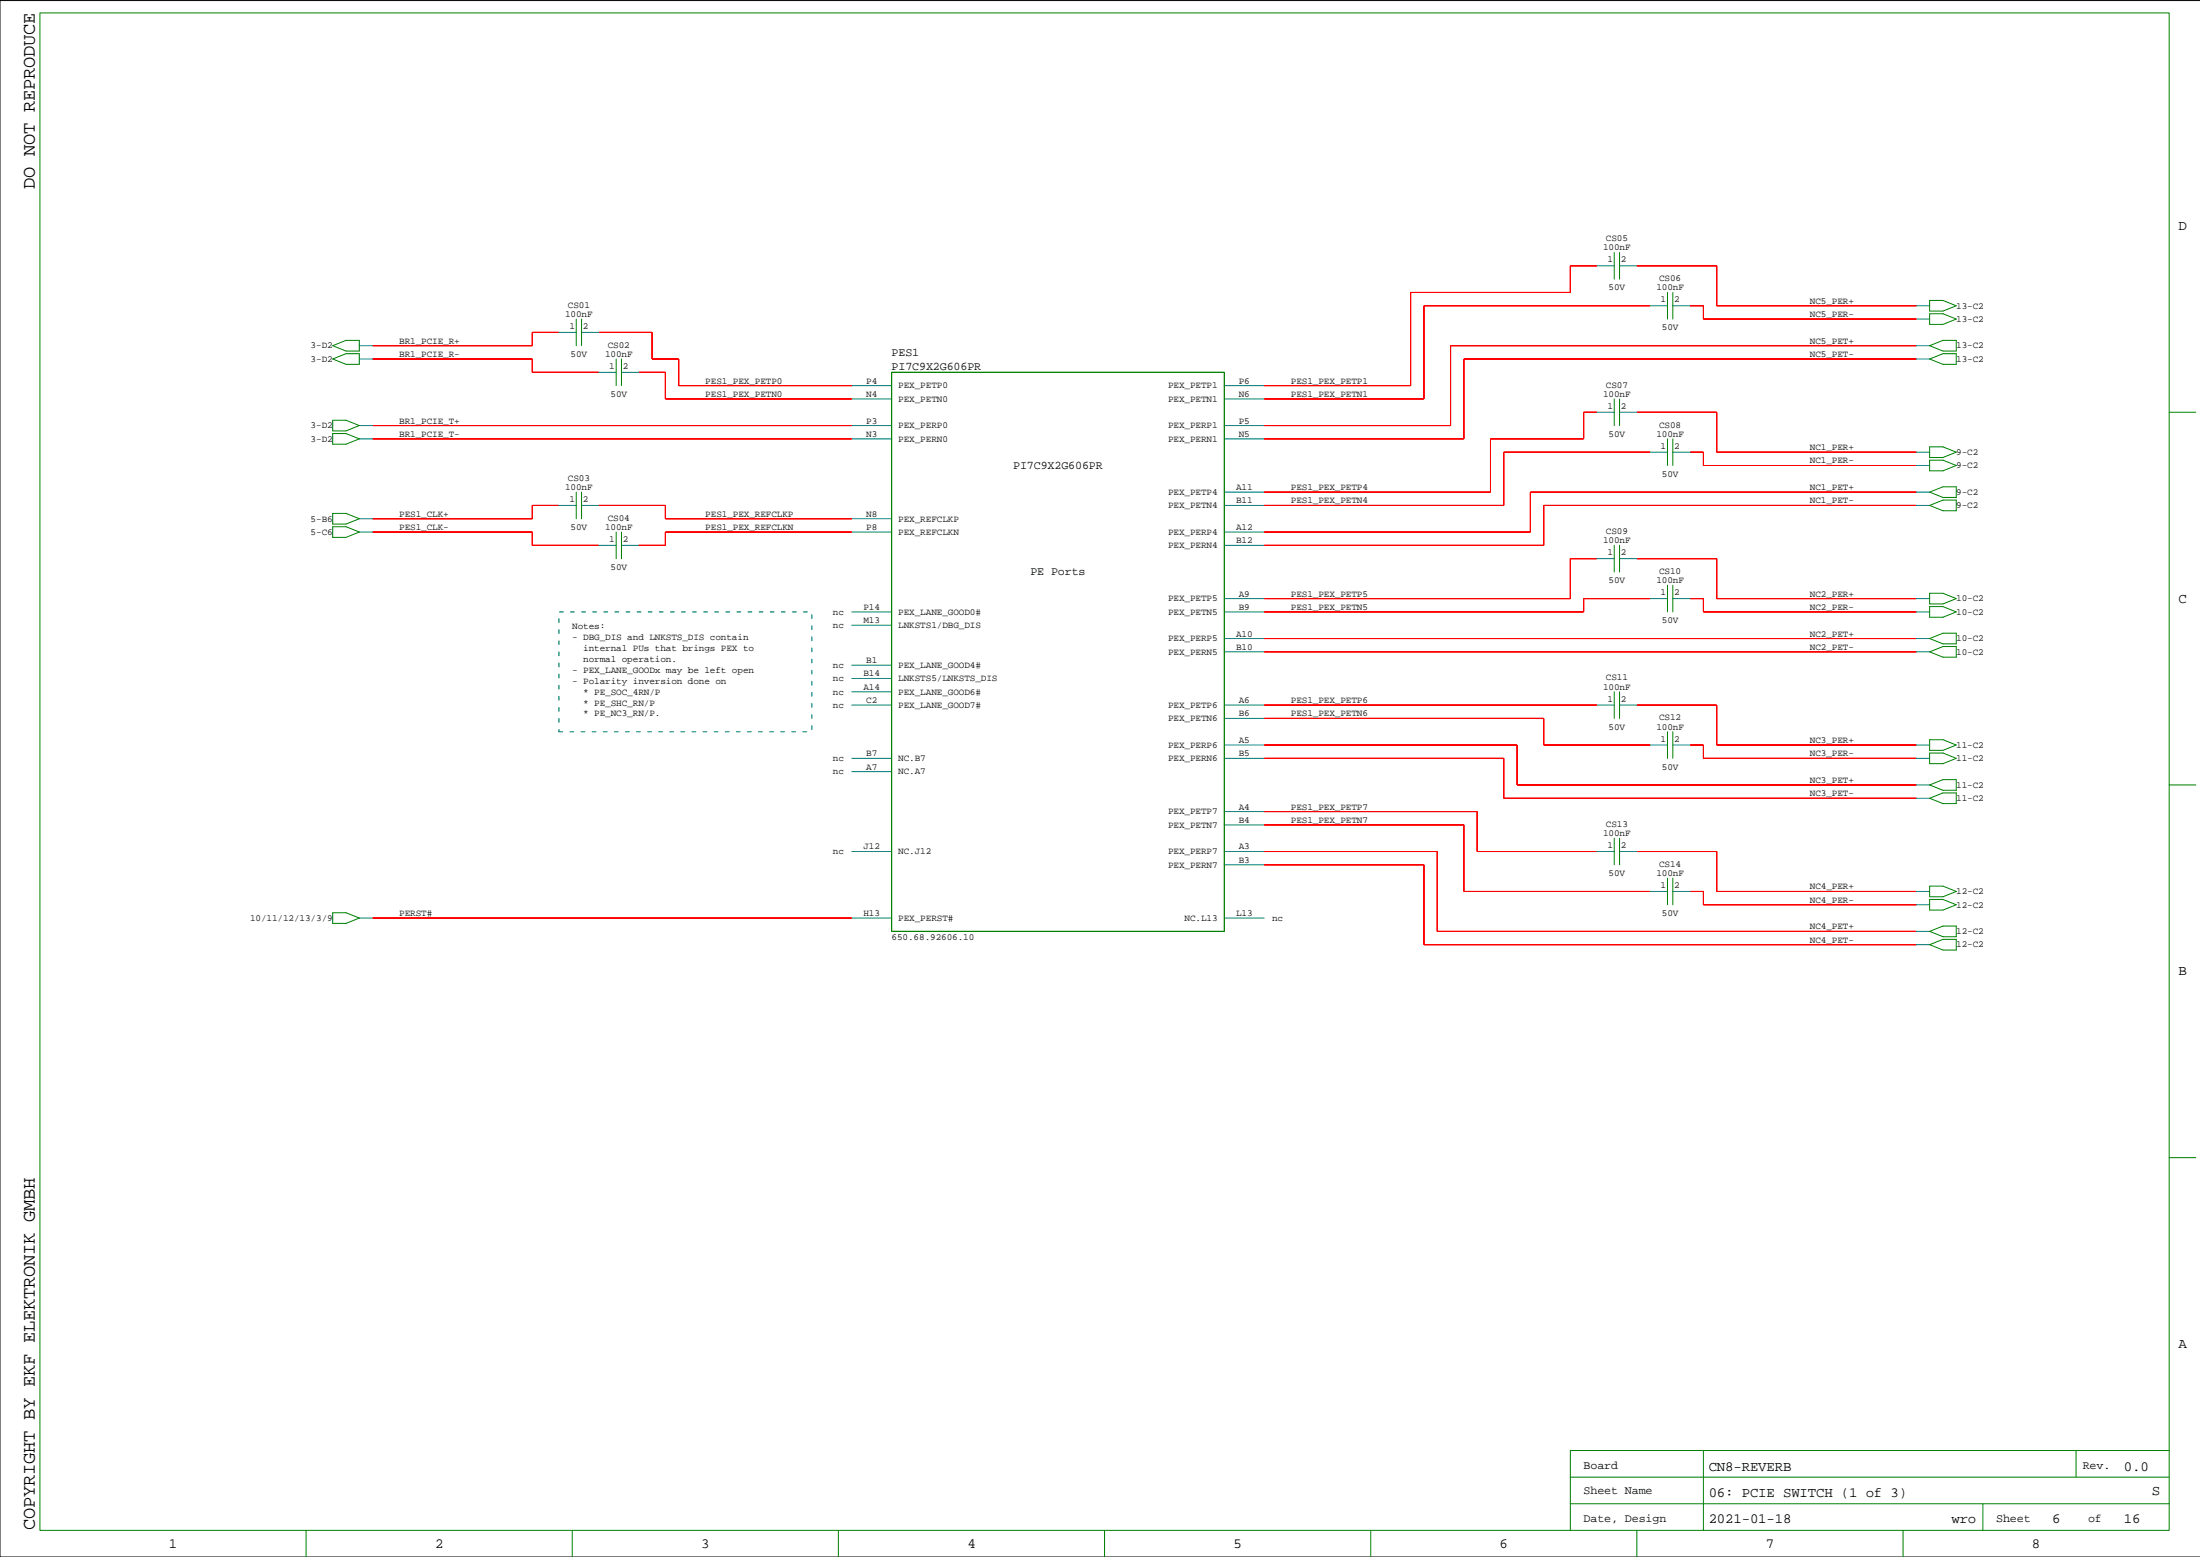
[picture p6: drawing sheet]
<svg xmlns="http://www.w3.org/2000/svg" width="420mm" height="297mm" viewBox="0 0 420 297" stroke-linecap="round" stroke-linejoin="round" font-family="sans-serif">
<path d="M419.9 .1h-419.9v296.9h419.9" fill="none" stroke="#000" stroke-width=".19"/>
<g fill="none" stroke="#008200" stroke-width=".19">
<path d="M7.6 2.5h406.3v289.5h-406.3zM413.9 78.6h5.1M413.9 149.8h5.1M413.9 220.9h5.1M325 276.7v15.3M396.1 276.7v5.1M413.9 276.7h-114.2v15.3M58.4 292v5M109.2 292v5M160 292v5M210.8 292v5M261.6 292v5"/>
<path d="M299.7 281.8h114.2M299.7 286.9h114.2M312.3 292v5M363.1 292v5M378.4 286.9v5.1"/>
</g>
<g fill="none" stroke="#008284" stroke-width=".19">
<path d="M162.5 76.1h7.6M162.5 73.6h7.6M233.6 76.1h7.6M233.6 73.6h7.6M162.5 83.7h7.6M162.5 99h7.6M162.5 81.2h7.6M233.6 83.7h7.6M233.6 81.2h7.6M233.6 96.4h7.6M233.6 93.9h7.6M162.5 116.7h7.6"/>
<path d="M162.5 119.3h7.6M162.5 101.5h7.6M233.6 116.7h7.6M233.6 101.5h7.6M233.6 104h7.6M233.6 114.2h7.6M162.5 126.9h7.6M162.5 129.4h7.6M162.5 132h7.6M162.5 134.5h7.6M233.6 134.5h7.6M233.6 124.4h7.6"/>
<path d="M233.6 121.8h7.6M233.6 137.1h7.6M162.5 147.2h7.6M162.5 144.7h7.6M233.6 144.7h7.6M233.6 142.1h7.6M233.6 157.4h7.6M233.6 154.8h7.6M162.5 162.4h7.6M162.5 175.1h7.6M233.6 162.4h7.6M233.6 175.1h7.6"/>
<path d="M233.6 165h7.6"/>
</g>
<g fill="none" stroke="#008000" stroke-width=".19">
<path d="M308 48.2v5.1M309 48.2v5.1M318.2 55.8v5.1M319.2 55.8v5.1M110 60.9v5.1M111 60.9v5.1M117.6 68.5v5.1M118.6 68.5v5.1M170.1 71h63.5v106.7h-63.5zM308 76.1v5.1M309 76.1v5.1M110 93.9v5.1"/>
<path d="M111 93.9v5.1M318.2 83.7v5.1M319.2 83.7v5.1M117.6 101.5v5.1M118.6 101.5v5.1M308 104v5.1M309 104v5.1M318.2 111.7v5M319.2 111.7v5M308 132v5.1M309 132v5.1M318.2 139.6v5.1"/>
<path d="M319.2 139.6v5.1M308 159.9v5.1M309 159.9v5.1M318.2 167.5v5.1M319.2 167.5v5.1"/>
</g>
<g fill="#f00" stroke="#f00" stroke-width=".19">
<path d="M101.6 96.4h5.1z" fill-rule="evenodd"/>
<path d="M101.6 96.4v2.6z" fill-rule="evenodd"/>
<path d="M71.1 99h30.5z" fill-rule="evenodd"/>
<path d="M101.6 104h12.7z" fill-rule="evenodd"/>
<path d="M101.6 101.5v2.5z" fill-rule="evenodd"/>
<path d="M71.1 101.5h30.5z" fill-rule="evenodd"/>
<path d="M114.3 96.4h12.7z" fill-rule="evenodd"/>
<path d="M127 96.4v2.6z" fill-rule="evenodd"/>
<path d="M127 99h35.5z" fill-rule="evenodd"/>
<path d="M121.9 104h5.1z" fill-rule="evenodd"/>
<path d="M127 101.5v2.5z" fill-rule="evenodd"/>
<path d="M127 101.5h35.5z" fill-rule="evenodd"/>
<path d="M299.7 50.7h5z" fill-rule="evenodd"/>
<path d="M269.2 55.8h30.5z" fill-rule="evenodd"/>
<path d="M299.7 50.7v5.1z" fill-rule="evenodd"/>
<path d="M241.2 73.6h28z" fill-rule="evenodd"/>
<path d="M269.2 55.8v17.8z" fill-rule="evenodd"/>
<path d="M271.7 58.3h43.2z" fill-rule="evenodd"/>
<path d="M271.7 58.3v17.8z" fill-rule="evenodd"/>
<path d="M241.2 76.1h30.5z" fill-rule="evenodd"/>
<path d="M276.8 66v15.2z" fill-rule="evenodd"/>
<path d="M276.8 66h88.9z" fill-rule="evenodd"/>
<path d="M241.2 81.2h35.6z" fill-rule="evenodd"/>
<path d="M279.3 68.5h86.4z" fill-rule="evenodd"/>
<path d="M279.3 68.5v15.2z" fill-rule="evenodd"/>
<path d="M241.2 83.7h38.1z" fill-rule="evenodd"/>
<path d="M327.6 50.7v7.6z" fill-rule="evenodd"/>
<path d="M312.3 50.7h15.3z" fill-rule="evenodd"/>
<path d="M327.6 58.3h38.1z" fill-rule="evenodd"/>
<path d="M325 58.3v2.6z" fill-rule="evenodd"/>
<path d="M322.5 58.3h2.5z" fill-rule="evenodd"/>
<path d="M325 60.9h40.7z" fill-rule="evenodd"/>
<path d="M299.7 106.6h5z" fill-rule="evenodd"/>
<path d="M299.7 106.6v7.6z" fill-rule="evenodd"/>
<path d="M241.2 114.2h58.5z" fill-rule="evenodd"/>
<path d="M302.2 114.2v2.5z" fill-rule="evenodd"/>
<path d="M302.2 114.2h12.7z" fill-rule="evenodd"/>
<path d="M241.2 116.7h61z" fill-rule="evenodd"/>
<path d="M241.2 121.8h124.5z" fill-rule="evenodd"/>
<path d="M241.2 124.4h124.5z" fill-rule="evenodd"/>
<path d="M312.3 106.6h15.3z" fill-rule="evenodd"/>
<path d="M327.6 114.2h38.1z" fill-rule="evenodd"/>
<path d="M327.6 106.6v7.6z" fill-rule="evenodd"/>
<path d="M325 114.2v2.5z" fill-rule="evenodd"/>
<path d="M322.5 114.2h2.5z" fill-rule="evenodd"/>
<path d="M325 116.7h40.7z" fill-rule="evenodd"/>
<path d="M302.2 78.6h2.5z" fill-rule="evenodd"/>
<path d="M284.4 83.7v10.2z" fill-rule="evenodd"/>
<path d="M302.2 78.6v5.1z" fill-rule="evenodd"/>
<path d="M284.4 83.7h17.8z" fill-rule="evenodd"/>
<path d="M241.2 93.9h43.2z" fill-rule="evenodd"/>
<path d="M287 86.3h27.9z" fill-rule="evenodd"/>
<path d="M287 86.3v10.1z" fill-rule="evenodd"/>
<path d="M241.2 96.4h45.8z" fill-rule="evenodd"/>
<path d="M241.2 101.5h50.8z" fill-rule="evenodd"/>
<path d="M292 93.9v7.6z" fill-rule="evenodd"/>
<path d="M292 93.9h73.7z" fill-rule="evenodd"/>
<path d="M241.2 104h53.4z" fill-rule="evenodd"/>
<path d="M294.6 96.4v7.6z" fill-rule="evenodd"/>
<path d="M294.6 96.4h71.1z" fill-rule="evenodd"/>
<path d="M327.6 86.3h38.1z" fill-rule="evenodd"/>
<path d="M312.3 78.6h15.3z" fill-rule="evenodd"/>
<path d="M327.6 78.6v7.7z" fill-rule="evenodd"/>
<path d="M325 86.3v2.5z" fill-rule="evenodd"/>
<path d="M322.5 86.3h2.5z" fill-rule="evenodd"/>
<path d="M325 88.8h40.7z" fill-rule="evenodd"/>
<path d="M241.2 134.5h63.5z" fill-rule="evenodd"/>
<path d="M294.6 137.1v5z" fill-rule="evenodd"/>
<path d="M294.6 142.1h20.3z" fill-rule="evenodd"/>
<path d="M241.2 137.1h53.4z" fill-rule="evenodd"/>
<path d="M289.5 142.1v7.7z" fill-rule="evenodd"/>
<path d="M241.2 142.1h48.3z" fill-rule="evenodd"/>
<path d="M289.5 149.8h76.2z" fill-rule="evenodd"/>
<path d="M241.2 144.7h45.8z" fill-rule="evenodd"/>
<path d="M287 144.7v7.6z" fill-rule="evenodd"/>
<path d="M287 152.3h78.7z" fill-rule="evenodd"/>
<path d="M327.6 134.5v7.6z" fill-rule="evenodd"/>
<path d="M312.3 134.5h15.3z" fill-rule="evenodd"/>
<path d="M327.6 142.1h38.1z" fill-rule="evenodd"/>
<path d="M322.5 142.1h2.5z" fill-rule="evenodd"/>
<path d="M325 142.1v2.6z" fill-rule="evenodd"/>
<path d="M325 144.7h40.7z" fill-rule="evenodd"/>
<path d="M241.2 154.8h40.7z" fill-rule="evenodd"/>
<path d="M281.9 154.8v7.6z" fill-rule="evenodd"/>
<path d="M281.9 162.4h22.8z" fill-rule="evenodd"/>
<path d="M279.3 170.1h35.6z" fill-rule="evenodd"/>
<path d="M279.3 157.4v12.7z" fill-rule="evenodd"/>
<path d="M241.2 157.4h38.1z" fill-rule="evenodd"/>
<path d="M274.3 177.7h91.4z" fill-rule="evenodd"/>
<path d="M274.3 162.4v15.3z" fill-rule="evenodd"/>
<path d="M241.2 162.4h33.1z" fill-rule="evenodd"/>
<path d="M241.2 165h30.5z" fill-rule="evenodd"/>
<path d="M271.7 180.2h94z" fill-rule="evenodd"/>
<path d="M271.7 165v15.2z" fill-rule="evenodd"/>
<path d="M327.6 162.4v7.7z" fill-rule="evenodd"/>
<path d="M327.6 170.1h38.1z" fill-rule="evenodd"/>
<path d="M312.3 162.4h15.3z" fill-rule="evenodd"/>
<path d="M322.5 170.1h2.5z" fill-rule="evenodd"/>
<path d="M325 170.1v2.5z" fill-rule="evenodd"/>
<path d="M325 172.6h40.7z" fill-rule="evenodd"/>
<path d="M71.1 175.1h91.4z" fill-rule="evenodd"/>
<path d="M101.6 63.4h5.1z" fill-rule="evenodd"/>
<path d="M101.6 63.4v2.6z" fill-rule="evenodd"/>
<path d="M71.1 66h30.5z" fill-rule="evenodd"/>
<path d="M101.6 68.5v2.5z" fill-rule="evenodd"/>
<path d="M101.6 71h12.7z" fill-rule="evenodd"/>
<path d="M71.1 68.5h30.5z" fill-rule="evenodd"/>
<path d="M114.3 63.4h10.1z" fill-rule="evenodd"/>
<path d="M124.4 68.5h5.1z" fill-rule="evenodd"/>
<path d="M124.4 63.4v5.1z" fill-rule="evenodd"/>
<path d="M129.5 68.5v5.1z" fill-rule="evenodd"/>
<path d="M129.5 73.6h33z" fill-rule="evenodd"/>
<path d="M121.9 71h5.1z" fill-rule="evenodd"/>
<path d="M127 71v5.1z" fill-rule="evenodd"/>
<path d="M127 76.1h35.5z" fill-rule="evenodd"/>
<path d="M71.1 81.2h91.4z" fill-rule="evenodd"/>
<path d="M71.1 83.7h91.4z" fill-rule="evenodd"/>
</g>
<g fill="none" stroke="#f00" stroke-width=".19">
<path d="M304.7 50.7h-5v5.1h-30.5v17.8h-28M312.3 50.7h15.3v7.6h38.1M314.9 58.3h-43.2v17.8h-30.5M322.5 58.3h2.5v2.6h40.7M71.1 68.5h30.5v2.5h12.7M106.7 63.4h-5.1v2.6h-30.5M114.3 63.4h10.1v5.1h5.1v5.1h33M121.9 71h5.1v5.1h35.5M304.7 78.6h-2.5v5.1h-17.8v10.2h-43.2M312.3 78.6h15.3v7.7h38.1M365.7 66h-88.9v15.2h-35.6M365.7 68.5h-86.4v15.2h-38.1"/>
<path d="M71.1 81.2h91.4M71.1 83.7h91.4M106.7 96.4h-5.1v2.6h-30.5M114.3 96.4h12.7v2.6h35.5M314.9 86.3h-27.9v10.1h-45.8M322.5 86.3h2.5v2.5h40.7M365.7 96.4h-71.1v7.6h-53.4M365.7 93.9h-73.7v7.6h-50.8M71.1 101.5h30.5v2.5h12.7M162.5 101.5h-35.5v2.5h-5.1M304.7 106.6h-5v7.6h-58.5M312.3 106.6h15.3v7.6h38.1"/>
<path d="M314.9 114.2h-12.7v2.5h-61M322.5 114.2h2.5v2.5h40.7M241.2 121.8h124.5M241.2 124.4h124.5M241.2 137.1h53.4v5h20.3M241.2 134.5h63.5M312.3 134.5h15.3v7.6h38.1M241.2 157.4h38.1v12.7h35.6M241.2 144.7h45.8v7.6h78.7M241.2 142.1h48.3v7.7h76.2M241.2 154.8h40.7v7.6h22.8M322.5 142.1h2.5v2.6h40.7"/>
<path d="M71.1 175.1h91.4M241.2 165h30.5v15.2h94M241.2 162.4h33.1v15.3h91.4M312.3 162.4h15.3v7.7h38.1M322.5 170.1h2.5v2.5h40.7"/>
</g>
<g fill="none" stroke="#007d7b" stroke-width=".19">
<path d="M365.7 58.3h2.5M68.6 66h2.5M68.6 68.5h2.5M365.7 60.9h2.5M365.7 66h2.5M365.7 68.5h2.5M68.6 99h2.5M68.6 81.2h2.5M68.6 83.7h2.5M365.7 86.3h2.5M365.7 88.8h2.5M365.7 93.9h2.5"/>
<path d="M365.7 96.4h2.5M68.6 101.5h2.5M365.7 114.2h2.5M365.7 116.7h2.5M365.7 121.8h2.5M365.7 124.4h2.5M365.7 142.1h2.5M365.7 144.7h2.5M365.7 149.8h2.5M365.7 152.3h2.5M68.6 175.1h2.5M365.7 170.1h2.5"/>
<path d="M365.7 172.6h2.5M365.7 177.7h2.5M365.7 180.2h2.5"/>
</g>
<g fill="none" stroke="#007d00" stroke-width=".19">
<path d="M368.2 57.3h2.6l2.5 1-2.5 1h-2.6zM368.2 59.9h2.6l2.5 1-2.5 1h-2.6zM63.5 66l2.5-1.1h2.6v2.1h-2.6zM63.5 68.5l2.5-1h2.6v2h-2.6zM368.2 66l2.6-1.1h2.5v2.1h-2.5zM368.2 68.5l2.6-1h2.5v2h-2.5zM63.5 80.2h2.5l2.6 1-2.6 1h-2.5zM63.5 82.7h2.5l2.6 1-2.6 1h-2.5zM63.5 97.9h2.5l2.6 1.1-2.6 1h-2.5zM368.2 85.3h2.6l2.5 1-2.5 1h-2.6zM368.2 87.8h2.6l2.5 1-2.5 1h-2.6zM368.2 93.9l2.6-1h2.5v2h-2.5z"/>
<path d="M368.2 96.4l2.6-1h2.5v2h-2.5zM63.5 100.5h2.5l2.6 1-2.6 1h-2.5zM368.2 113.2h2.6l2.5 1-2.5 1h-2.6zM368.2 115.7h2.6l2.5 1-2.5 1.1h-2.6zM368.2 121.8l2.6-1h2.5v2h-2.5zM368.2 124.4l2.6-1.1h2.5v2.1h-2.5zM368.2 141.1h2.6l2.5 1-2.5 1h-2.6zM368.2 143.7h2.6l2.5 1-2.5 1h-2.6zM368.2 149.8l2.6-1.1h2.5v2.1h-2.5zM368.2 152.3l2.6-1h2.5v2h-2.5zM63.5 174.1h2.5l2.6 1-2.6 1.1h-2.5zM368.2 169.1h2.6l2.5 1-2.5 1h-2.6z"/>
<path d="M368.2 171.6h2.6l2.5 1-2.5 1h-2.6zM368.2 177.7l2.6-1h2.5v2h-2.5zM368.2 180.2l2.6-1h2.5v2h-2.5z"/>
</g>
<g fill="none" stroke="#008080" stroke-width=".19">
<path d="M304.7 50.7h3.3M309 50.7h3.3M314.9 58.3h3.3M319.2 58.3h3.3M106.7 63.4h3.3M111 63.4h3.3M114.3 71h3.3M118.6 71h3.3M304.7 78.6h3.3M309 78.6h3.3M106.7 96.4h3.3M111 96.4h3.3"/>
<path d="M314.9 86.3h3.3M319.2 86.3h3.3M114.3 104h3.3M118.6 104h3.3M304.7 106.6h3.3M309 106.6h3.3M314.9 114.2h3.3M319.2 114.2h3.3M304.7 134.5h3.3M309 134.5h3.3M314.9 142.1h3.3M319.2 142.1h3.3"/>
<path d="M304.7 162.4h3.3M309 162.4h3.3M314.9 170.1h3.3M319.2 170.1h3.3"/>
</g>
<path d="M106.7 116.7h48.2v22.9h-48.2z" fill="none" stroke="#388e8e" stroke-width=".19" stroke-dasharray=".7 1.4"/>
<g font-size="3.6">
<text x="6.6" y="36.1" transform="rotate(-90 6.6 36.1)">DO NOT REPRODUCE</text>
<text x="6.6" y="292" transform="rotate(-90 6.6 292)">COPYRIGHT BY EKF ELEKTRONIK GMBH</text>
</g>
<g font-size="2.7">
<text x="415.7" y="43.9">D</text>
<text x="415.7" y="115">C</text>
<text x="415.7" y="186.1">B</text>
<text x="415.7" y="257.2">A</text>
<text x="326.1" y="280.6">CN8-REVERB</text>
<text x="405.3" y="280.6">0.0</text>
<text x="326.1" y="285.6">06: PCIE SWITCH (1 of 3)</text>
<text x="410.6" y="285.1">S</text>
<text x="326.1" y="290.5">2021-01-18</text>
<text x="372.4" y="290.5">wro</text>
<text x="391.6" y="290.5">6</text>
<text x="405.3" y="290.5">16</text>
<text x="32.2" y="295.3">1</text>
<text x="83" y="295.3">2</text>
<text x="133.8" y="295.3">3</text>
<text x="184.6" y="295.3">4</text>
<text x="235.4" y="295.3">5</text>
<text x="286.2" y="295.3">6</text>
<text x="337" y="295.3">7</text>
<text x="387.7" y="295.3">8</text>
</g>
<g font-size="2.2">
<text x="170.1" y="68">PES1</text>
<text x="170.1" y="70.5">PI7C9X2G606PR</text>
<text x="193.3" y="89.5">PI7C9X2G606PR</text>
<text x="196.6" y="109.8">PE Ports</text>
<text x="302.2" y="280.2">Board</text>
<text x="397.4" y="280.2">Rev.</text>
<text x="302.2" y="285">Sheet Name</text>
<text x="302.2" y="290.3">Date, Design</text>
<text x="380.9" y="290.3">Sheet</text>
<text x="398.4" y="290.3">of</text>
</g>
<g font-size="1.8">
<text x="305.9" y="47.8">100nF</text>
<text x="306.4" y="46">CS05</text>
<text x="306.7" y="50.1">1</text>
<text x="309.3" y="50.1">2</text>
<text x="316.6" y="53.6">CS06</text>
<text x="108.4" y="58.7">CS01</text>
<text x="307" y="55.4">50V</text>
<text x="316.1" y="55.4">100nF</text>
<text x="316.9" y="57.7">1</text>
<text x="319.5" y="57.7">2</text>
<text x="345.4" y="57.9">NC5_PER+</text>
<text x="373.3" y="58.9">13-C2</text>
<text x="76.2" y="65.6">BR1_PCIE_R+</text>
<text x="107.8" y="60.5">100nF</text>
<text x="108.7" y="62.8">1</text>
<text x="111.2" y="62.8">2</text>
<text x="317.1" y="63">50V</text>
<text x="345.4" y="60.5">NC5_PER-</text>
<text x="345.4" y="65.6">NC5_PET+</text>
<text x="373.3" y="61.4">13-C2</text>
<text x="59.3" y="66.5">3-D2</text>
<text x="59.3" y="69">3-D2</text>
<text x="76.2" y="68.1">BR1_PCIE_R-</text>
<text x="108.9" y="68.1">50V</text>
<text x="115.5" y="68.1">100nF</text>
<text x="116" y="66.3">CS02</text>
<text x="116.3" y="70.4">1</text>
<text x="118.8" y="70.4">2</text>
<text x="345.4" y="68.1">NC5_PET-</text>
<text x="373.3" y="66.5">13-C2</text>
<text x="373.3" y="69">13-C2</text>
<text x="116.5" y="75.7">50V</text>
<text x="134.6" y="73.2">PES1_PEX_PETP0</text>
<text x="134.6" y="75.7">PES1_PEX_PETN0</text>
<text x="165.3" y="73.2">P4</text>
<text x="165.3" y="75.7">N4</text>
<text x="171.4" y="76.6">PEX_PETN0</text>
<text x="171.4" y="74.1">PEX_PETP0</text>
<text x="222.9" y="76.6">PEX_PETN1</text>
<text x="222.9" y="74.1">PEX_PETP1</text>
<text x="236.4" y="73.2">P6</text>
<text x="236.4" y="75.7">N6</text>
<text x="246.3" y="73.2">PES1_PEX_PETP1</text>
<text x="246.3" y="75.7">PES1_PEX_PETN1</text>
<text x="305.9" y="75.7">100nF</text>
<text x="306.4" y="73.9">CS07</text>
<text x="59.3" y="81.7">3-D2</text>
<text x="76.2" y="83.3">BR1_PCIE_T-</text>
<text x="76.2" y="80.8">BR1_PCIE_T+</text>
<text x="165.3" y="80.8">P3</text>
<text x="165.3" y="83.3">N3</text>
<text x="171.4" y="81.7">PEX_PERP0</text>
<text x="222.9" y="81.7">PEX_PERP1</text>
<text x="236.4" y="80.8">P5</text>
<text x="236.4" y="83.3">N5</text>
<text x="306.7" y="78">1</text>
<text x="307" y="83.3">50V</text>
<text x="309.3" y="78">2</text>
<text x="316.1" y="83.3">100nF</text>
<text x="316.6" y="81.6">CS08</text>
<text x="59.3" y="84.3">3-D2</text>
<text x="171.4" y="84.3">PEX_PERN0</text>
<text x="222.9" y="84.3">PEX_PERN1</text>
<text x="316.9" y="85.6">1</text>
<text x="319.5" y="85.6">2</text>
<text x="345.4" y="88.4">NC1_PER-</text>
<text x="345.4" y="85.9">NC1_PER+</text>
<text x="373.3" y="86.8">9-C2</text>
<text x="373.3" y="89.3">9-C2</text>
<text x="107.8" y="93.5">100nF</text>
<text x="108.4" y="91.7">CS03</text>
<text x="108.7" y="95.8">1</text>
<text x="111.2" y="95.8">2</text>
<text x="222.9" y="94.4">PEX_PETP4</text>
<text x="235.9" y="93.5">A11</text>
<text x="246.3" y="93.5">PES1_PEX_PETP4</text>
<text x="317.1" y="91">50V</text>
<text x="345.4" y="93.5">NC1_PET+</text>
<text x="373.3" y="94.4">9-C2</text>
<text x="59.3" y="99.5">5-B6</text>
<text x="76.2" y="98.6">PES1_CLK+</text>
<text x="76.2" y="101.1">PES1_CLK-</text>
<text x="108.9" y="101.1">50V</text>
<text x="115.5" y="101.1">100nF</text>
<text x="116" y="99.3">CS04</text>
<text x="134.6" y="98.6">PES1_PEX_REFCLKP</text>
<text x="134.6" y="101.1">PES1_PEX_REFCLKN</text>
<text x="165.3" y="98.6">N8</text>
<text x="165.3" y="101.1">P8</text>
<text x="171.4" y="99.5">PEX_REFCLKP</text>
<text x="222.9" y="97">PEX_PETN4</text>
<text x="235.9" y="96">B11</text>
<text x="235.9" y="101.1">A12</text>
<text x="246.3" y="96">PES1_PEX_PETN4</text>
<text x="306.4" y="101.9">CS09</text>
<text x="345.4" y="96">NC1_PET-</text>
<text x="373.3" y="97">9-C2</text>
<text x="59.3" y="102">5-C6</text>
<text x="116.3" y="103.4">1</text>
<text x="118.8" y="103.4">2</text>
<text x="171.4" y="102">PEX_REFCLKN</text>
<text x="222.9" y="104.6">PEX_PERN4</text>
<text x="222.9" y="102">PEX_PERP4</text>
<text x="235.9" y="103.7">B12</text>
<text x="305.9" y="103.7">100nF</text>
<text x="306.7" y="105.9">1</text>
<text x="309.3" y="105.9">2</text>
<text x="116.5" y="108.7">50V</text>
<text x="236.4" y="113.8">A9</text>
<text x="246.3" y="113.8">PES1_PEX_PETP5</text>
<text x="307" y="111.3">50V</text>
<text x="316.1" y="111.3">100nF</text>
<text x="316.6" y="109.5">CS10</text>
<text x="316.9" y="113.6">1</text>
<text x="319.5" y="113.6">2</text>
<text x="345.4" y="113.8">NC2_PER+</text>
<text x="158.9" y="117.3">nc</text>
<text x="158.9" y="119.8">nc</text>
<text x="164.8" y="118.9">M13</text>
<text x="164.8" y="116.4">P14</text>
<text x="171.4" y="117.3">PEX_LANE_GOOD0#</text>
<text x="171.4" y="119.8">LNKSTS1/DBG_DIS</text>
<text x="222.9" y="117.3">PEX_PETN5</text>
<text x="222.9" y="114.7">PEX_PETP5</text>
<text x="236.4" y="116.4">B9</text>
<text x="246.3" y="116.4">PES1_PEX_PETN5</text>
<text x="317.1" y="118.9">50V</text>
<text x="345.4" y="116.4">NC2_PER-</text>
<text x="373.3" y="114.7">10-C2</text>
<text x="373.3" y="117.3">10-C2</text>
<text x="109.2" y="120.1">Notes:</text>
<text x="109.2" y="122.2">- DBG_DIS and LNKSTS_DIS contain</text>
<text x="111.3" y="124.2">internal PUs that brings PEX to</text>
<text x="222.9" y="124.9">PEX_PERN5</text>
<text x="222.9" y="122.3">PEX_PERP5</text>
<text x="235.9" y="121.4">A10</text>
<text x="235.9" y="124">B10</text>
<text x="345.4" y="124">NC2_PET-</text>
<text x="345.4" y="121.4">NC2_PET+</text>
<text x="373.3" y="122.3">10-C2</text>
<text x="373.3" y="124.9">10-C2</text>
<text x="109.2" y="128.4">- PEX_LANE_GOODx may be left open</text>
<text x="109.2" y="130.5">- Polarity inversion done on</text>
<text x="111.3" y="126.3">normal operation.</text>
<text x="158.9" y="130">nc</text>
<text x="158.9" y="127.4">nc</text>
<text x="164.8" y="131.6">A14</text>
<text x="164.8" y="129">B14</text>
<text x="165.3" y="126.5">B1</text>
<text x="171.4" y="127.4">PEX_LANE_GOOD4#</text>
<text x="171.4" y="130">LNKSTS5/LNKSTS_DIS</text>
<text x="305.9" y="131.6">100nF</text>
<text x="306.4" y="129.8">CS11</text>
<text x="111.3" y="132.5">* PE_SOC_4RN/P</text>
<text x="111.3" y="134.6">* PE_SHC_RN/P</text>
<text x="111.3" y="136.7">* PE_NC3_RN/P.</text>
<text x="158.9" y="132.5">nc</text>
<text x="158.9" y="135">nc</text>
<text x="165.3" y="134.1">C2</text>
<text x="171.4" y="132.5">PEX_LANE_GOOD6#</text>
<text x="171.4" y="135">PEX_LANE_GOOD7#</text>
<text x="222.9" y="137.6">PEX_PETN6</text>
<text x="222.9" y="135">PEX_PETP6</text>
<text x="236.4" y="134.1">A6</text>
<text x="236.4" y="136.7">B6</text>
<text x="246.3" y="134.1">PES1_PEX_PETP6</text>
<text x="246.3" y="136.7">PES1_PEX_PETN6</text>
<text x="306.7" y="133.9">1</text>
<text x="309.3" y="133.9">2</text>
<text x="316.6" y="137.4">CS12</text>
<text x="222.9" y="142.7">PEX_PERP6</text>
<text x="236.4" y="141.7">A5</text>
<text x="307" y="139.2">50V</text>
<text x="316.1" y="139.2">100nF</text>
<text x="316.9" y="141.5">1</text>
<text x="319.5" y="141.5">2</text>
<text x="345.4" y="141.7">NC3_PER+</text>
<text x="373.3" y="142.7">11-C2</text>
<text x="158.9" y="145.2">nc</text>
<text x="158.9" y="147.7">nc</text>
<text x="165.3" y="144.3">B7</text>
<text x="165.3" y="146.8">A7</text>
<text x="171.4" y="147.7">NC.A7</text>
<text x="171.4" y="145.2">NC.B7</text>
<text x="222.9" y="145.2">PEX_PERN6</text>
<text x="236.4" y="144.3">B5</text>
<text x="317.1" y="146.8">50V</text>
<text x="345.4" y="149.4">NC3_PET+</text>
<text x="345.4" y="144.3">NC3_PER-</text>
<text x="373.3" y="145.2">11-C2</text>
<text x="222.9" y="155.4">PEX_PETP7</text>
<text x="236.4" y="154.4">A4</text>
<text x="246.3" y="154.4">PES1_PEX_PETP7</text>
<text x="345.4" y="151.9">NC3_PET-</text>
<text x="373.3" y="152.8">11-C2</text>
<text x="373.3" y="150.3">11-C2</text>
<text x="222.9" y="157.9">PEX_PETN7</text>
<text x="236.4" y="157">B4</text>
<text x="246.3" y="157">PES1_PEX_PETN7</text>
<text x="305.9" y="159.5">100nF</text>
<text x="306.4" y="157.7">CS13</text>
<text x="306.7" y="161.8">1</text>
<text x="309.3" y="161.8">2</text>
<text x="158.9" y="163">nc</text>
<text x="164.8" y="162.1">J12</text>
<text x="171.4" y="163">NC.J12</text>
<text x="222.9" y="165.5">PEX_PERN7</text>
<text x="222.9" y="163">PEX_PERP7</text>
<text x="236.4" y="162.1">A3</text>
<text x="236.4" y="164.6">B3</text>
<text x="307" y="167.1">50V</text>
<text x="316.1" y="167.1">100nF</text>
<text x="316.6" y="165.4">CS14</text>
<text x="316.9" y="169.4">1</text>
<text x="319.5" y="169.4">2</text>
<text x="345.4" y="172.2">NC4_PER-</text>
<text x="345.4" y="169.7">NC4_PER+</text>
<text x="373.3" y="173.1">12-C2</text>
<text x="373.3" y="170.6">12-C2</text>
<text x="47.7" y="175.7">10/11/12/13/3/9</text>
<text x="76.2" y="174.8">PERST#</text>
<text x="164.8" y="174.8">H13</text>
<text x="170.1" y="179.3">650.68.92606.10</text>
<text x="171.4" y="175.7">PEX_PERST#</text>
<text x="226" y="175.7">NC.L13</text>
<text x="235.9" y="174.8">L13</text>
<text x="242.7" y="175.7">nc</text>
<text x="317.1" y="174.8">50V</text>
<text x="345.4" y="179.8">NC4_PET-</text>
<text x="345.4" y="177.3">NC4_PET+</text>
<text x="373.3" y="178.2">12-C2</text>
<text x="373.3" y="180.8">12-C2</text>
</g>
</svg>
